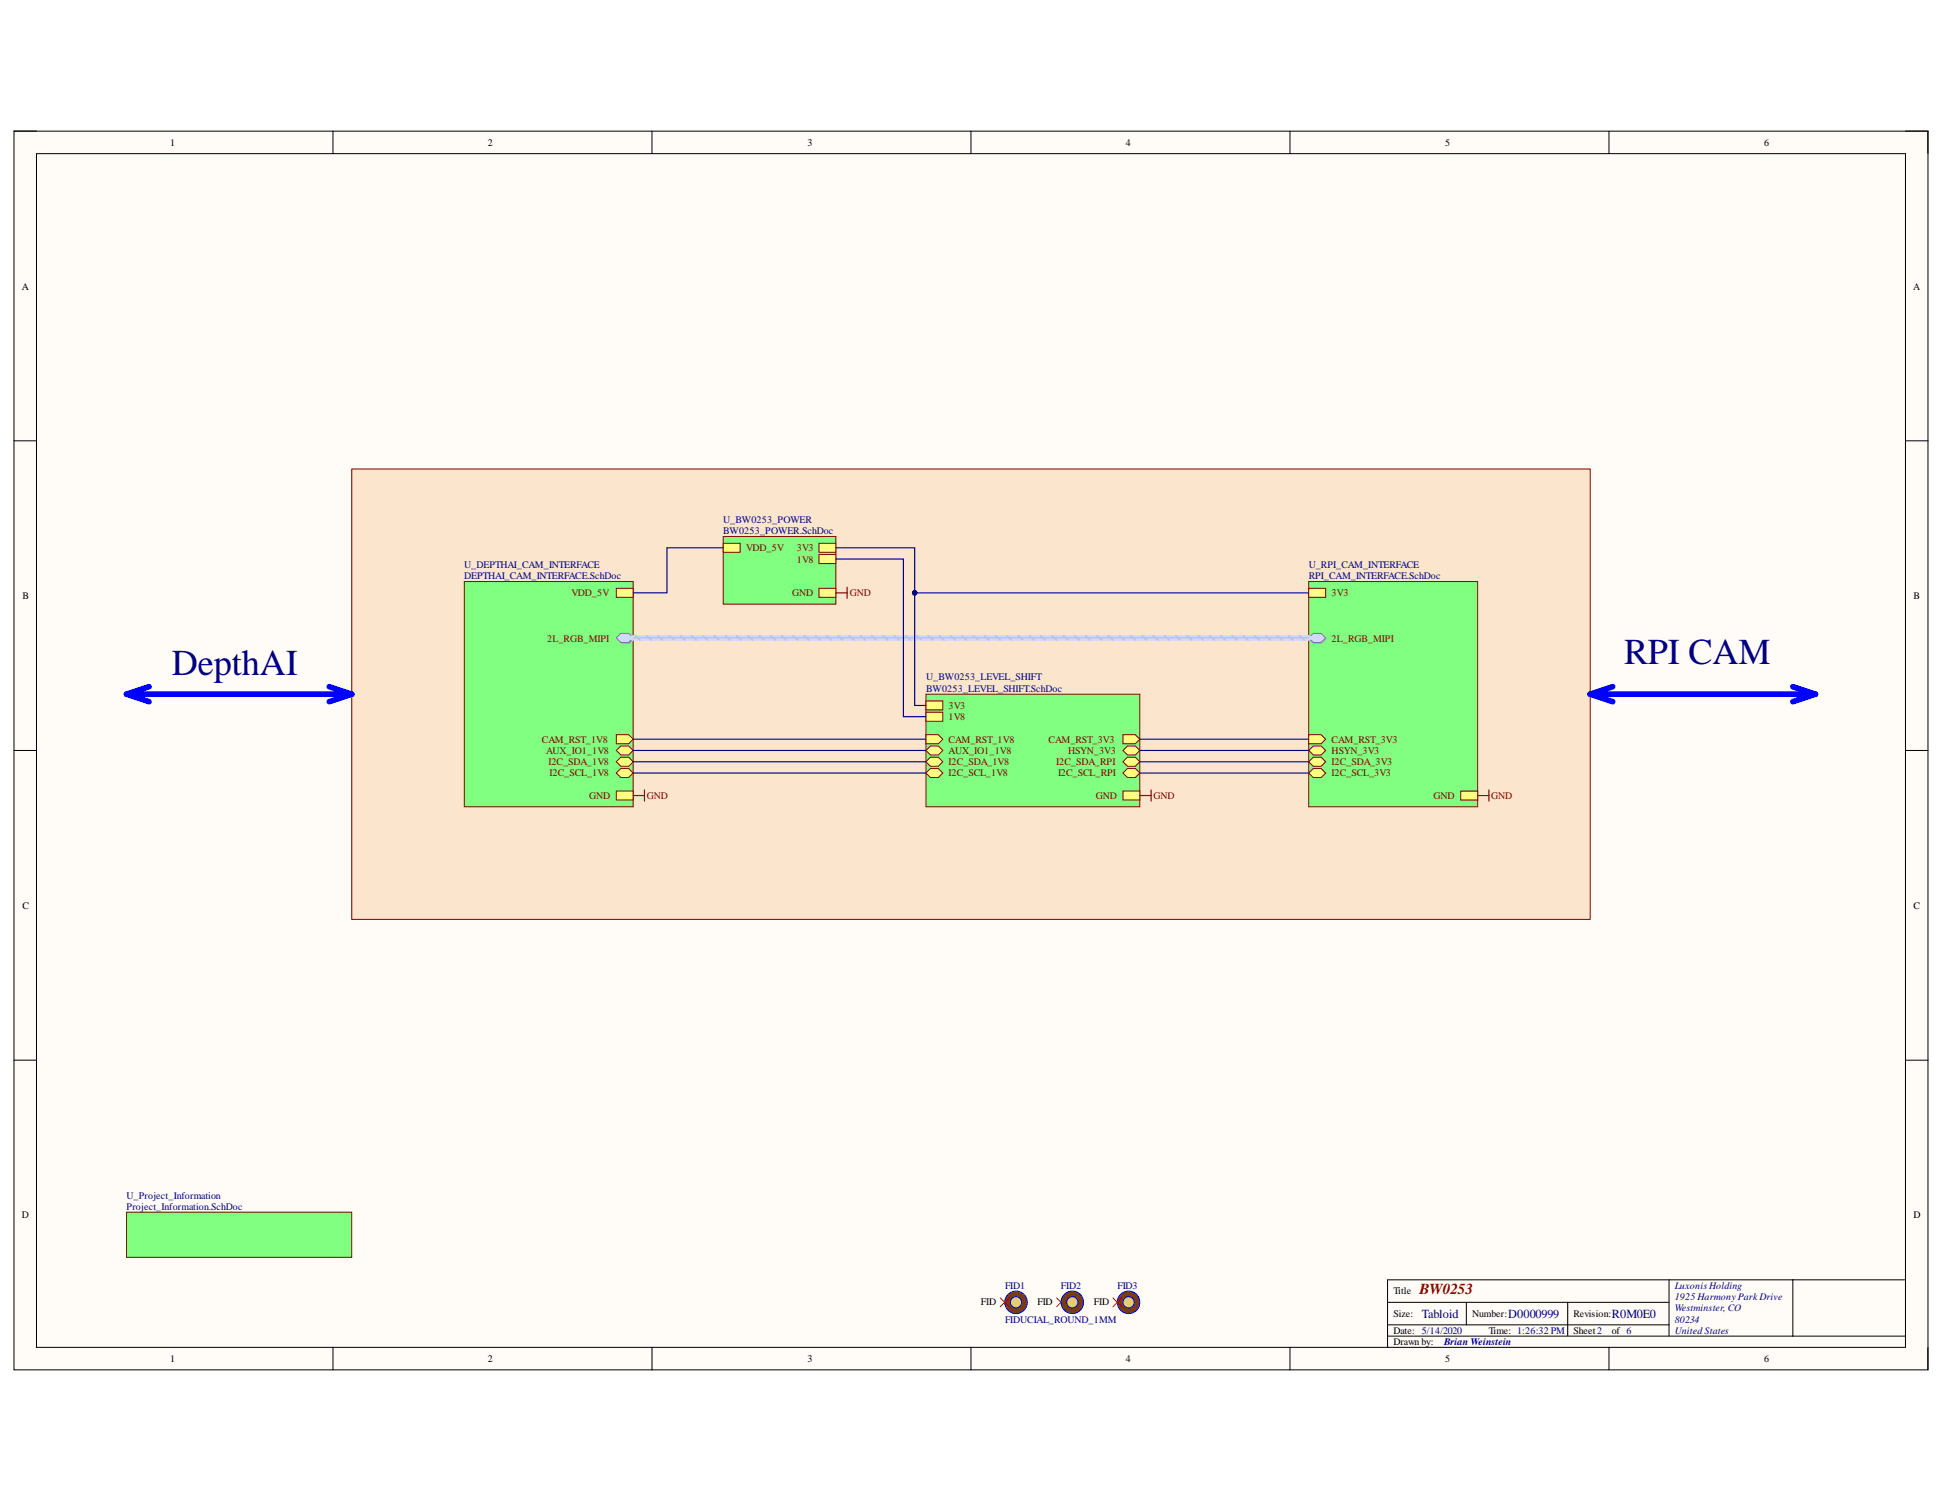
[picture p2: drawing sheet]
<svg xmlns="http://www.w3.org/2000/svg" width="279mm" height="216mm" viewBox="0 0 279 216" stroke-linecap="round" stroke-linejoin="round" font-family="sans-serif">
<path d="M2 18.9h275.2v178h-275.2z" fill-rule="evenodd" fill="#fffcf8"/>
<path d="M2 18.9h275.2v178h-275.2z" fill="none" stroke="#000" stroke-width=".14"/>
<path d="M5.2 22.1h268.8v171.6h-268.8z" fill-rule="evenodd" fill="#fffcf8"/>
<g fill="none" stroke="#000" stroke-width=".14">
<path d="M2 18.8h3.2M47.9 18.8v3.3M93.8 18.8v3.3M139.6 18.8v3.3M185.5 18.9v3.2M231.4 18.9v3.2M274 18.9h3.2v3.2M5.2 22.1h268.8v171.6h-268.8zM2 63.4h3.2M274 63.4h3.2M2 107.9h3.2M274 107.9h3.2"/>
<path d="M2 152.4h3.2M274 152.4h3.2M47.9 193.7v3.2M93.8 193.7v3.2M139.6 193.7v3.2M185.5 193.7v3.2M199.5 187.2h40.5M199.5 192.1h74.5M199.5 190.4h40.5M210.9 187.2v3.2M225.4 187.2v4.9M231.4 193.7v3.2"/>
<path d="M240 184v8.1M257.8 184v8.1M274 184h-74.5v9.7M277.2 193.7v3.2"/>
</g>
<path d="M50.6 67.4h178.1v64.8h-178.1z" fill-rule="evenodd" fill="#fce5cd"/>
<path d="M50.6 67.4h178.1v64.8h-178.1z" fill="none" stroke="#800000" stroke-width=".14"/>
<path d="M18.2 174.2h32.4v6.5h-32.4z" fill-rule="evenodd" fill="#80ff80"/>
<path d="M18.2 174.2h32.4v6.5h-32.4z" fill="none" stroke="#800000" stroke-width=".14"/>
<path d="M104 77.1h16.2v9.7h-16.2z" fill-rule="evenodd" fill="#80ff80"/>
<path d="M104 77.1h16.2v9.7h-16.2z" fill="none" stroke="#800000" stroke-width=".14"/>
<path d="M117.8 79.7h2.4v1.3h-2.4z" fill-rule="evenodd" fill="#ffff80"/>
<path d="M117.8 79.7h2.4v1.3h-2.4z" fill="none" stroke="#800000" stroke-width=".14"/>
<path d="M117.8 78.1h2.4v1.3h-2.4z" fill-rule="evenodd" fill="#ffff80"/>
<path d="M117.8 78.1h2.4v1.3h-2.4z" fill="none" stroke="#800000" stroke-width=".14"/>
<path d="M104 78.1h2.4v1.3h-2.4z" fill-rule="evenodd" fill="#ffff80"/>
<path d="M104 78.1h2.4v1.3h-2.4z" fill="none" stroke="#800000" stroke-width=".14"/>
<path d="M117.8 84.6h2.4v1.3h-2.4z" fill-rule="evenodd" fill="#ffff80"/>
<path d="M117.8 84.6h2.4v1.3h-2.4z" fill="none" stroke="#800000" stroke-width=".14"/>
<path d="M133.1 99.8h30.8v16.2h-30.8z" fill-rule="evenodd" fill="#80ff80"/>
<path d="M133.1 99.8h30.8v16.2h-30.8z" fill="none" stroke="#800000" stroke-width=".14"/>
<path d="M161.5 113.7h2.4v1.3h-2.4z" fill-rule="evenodd" fill="#ffff80"/>
<path d="M161.5 113.7h2.4v1.3h-2.4z" fill="none" stroke="#800000" stroke-width=".14"/>
<path d="M133.1 102.4h2.5v1.3h-2.5z" fill-rule="evenodd" fill="#ffff80"/>
<path d="M133.1 102.4h2.5v1.3h-2.5z" fill="none" stroke="#800000" stroke-width=".14"/>
<path d="M133.1 100.8h2.5v1.2h-2.5z" fill-rule="evenodd" fill="#ffff80"/>
<path d="M133.1 100.8h2.5v1.2h-2.5z" fill="none" stroke="#800000" stroke-width=".14"/>
<path d="M161.5 111.1l.6-.6h1.2l.6 .6-.6 .7h-1.2z" fill-rule="evenodd" fill="#ffff80"/>
<path d="M161.5 111.1l.6-.6h1.2l.6 .6-.6 .7h-1.2z" fill="none" stroke="#800000" stroke-width=".14"/>
<path d="M133.8 108.8h1.1l.7 .7-.7 .6h-1.1l-.7-.6z" fill-rule="evenodd" fill="#ffff80"/>
<path d="M133.8 108.8h1.1l.7 .7-.7 .6h-1.1l-.7-.6z" fill="none" stroke="#800000" stroke-width=".14"/>
<path d="M161.5 107.9l.6-.7h1.2l.6 .7-.6 .6h-1.2z" fill-rule="evenodd" fill="#ffff80"/>
<path d="M161.5 107.9l.6-.7h1.2l.6 .7-.6 .6h-1.2z" fill="none" stroke="#800000" stroke-width=".14"/>
<path d="M161.5 109.5l.6-.7h1.2l.6 .7-.6 .6h-1.2z" fill-rule="evenodd" fill="#ffff80"/>
<path d="M161.5 109.5l.6-.7h1.2l.6 .7-.6 .6h-1.2z" fill="none" stroke="#800000" stroke-width=".14"/>
<path d="M133.1 107.9l.7-.7h1.1l.7 .7-.7 .6h-1.1z" fill-rule="evenodd" fill="#ffff80"/>
<path d="M133.1 107.9l.7-.7h1.1l.7 .7-.7 .6h-1.1z" fill="none" stroke="#800000" stroke-width=".14"/>
<path d="M161.5 105.6h1.8l.6 .7-.6 .6h-1.8z" fill-rule="evenodd" fill="#ffff80"/>
<path d="M161.5 105.6h1.8l.6 .7-.6 .6h-1.8z" fill="none" stroke="#800000" stroke-width=".14"/>
<path d="M133.8 110.5h1.1l.7 .6-.7 .7h-1.1l-.7-.7z" fill-rule="evenodd" fill="#ffff80"/>
<path d="M133.8 110.5h1.1l.7 .6-.7 .7h-1.1l-.7-.7z" fill="none" stroke="#800000" stroke-width=".14"/>
<path d="M133.1 105.6h1.8l.7 .7-.7 .6h-1.8z" fill-rule="evenodd" fill="#ffff80"/>
<path d="M133.1 105.6h1.8l.7 .7-.7 .6h-1.8z" fill="none" stroke="#800000" stroke-width=".14"/>
<path d="M151.9 186.6l1.3 1.2M153.2 186.6l-1.3 1.2" fill="none" stroke="#f00" stroke-width=".14"/>
<circle cx="153.1" cy="187.2" r=".49" fill="#f8fcff"/>
<circle cx="153.1" cy="187.2" r=".49" fill="none" stroke="#000" stroke-width=".14"/>
<path d="M153.5 187.2l1-.3v.6z" fill="#f8fcff"/>
<path d="M153.5 187.2l1-.3v.6z" fill="none" stroke="#000" stroke-width=".14"/>
<circle cx="154.2" cy="187.2" r="1.62" fill="#783f04"/>
<circle cx="154.2" cy="187.2" r="1.62" fill="none" stroke="#00f" stroke-width=".14"/>
<circle cx="154.2" cy="187.2" r=".81" fill="#f1c232"/>
<circle cx="154.2" cy="187.2" r=".81" fill="none" stroke="#00f" stroke-width=".14"/>
<circle cx="145" cy="187.2" r=".49" fill="#f8fcff"/>
<circle cx="145" cy="187.2" r=".49" fill="none" stroke="#000" stroke-width=".14"/>
<path d="M145.5 187.2l.9-.3v.6z" fill="#f8fcff"/>
<path d="M145.5 187.2l.9-.3v.6z" fill="none" stroke="#000" stroke-width=".14"/>
<circle cx="146.1" cy="187.2" r="1.62" fill="#783f04"/>
<circle cx="146.1" cy="187.2" r="1.62" fill="none" stroke="#00f" stroke-width=".14"/>
<circle cx="146.1" cy="187.2" r=".81" fill="#f1c232"/>
<circle cx="146.1" cy="187.2" r=".81" fill="none" stroke="#00f" stroke-width=".14"/>
<path d="M143.8 186.6l1.3 1.2M145.1 186.6l-1.3 1.2" fill="none" stroke="#f00" stroke-width=".14"/>
<circle cx="161.2" cy="187.2" r=".49" fill="#f8fcff"/>
<circle cx="161.2" cy="187.2" r=".49" fill="none" stroke="#000" stroke-width=".14"/>
<path d="M161.6 187.2l1-.3v.6z" fill="#f8fcff"/>
<path d="M161.6 187.2l1-.3v.6z" fill="none" stroke="#000" stroke-width=".14"/>
<circle cx="162.3" cy="187.2" r="1.62" fill="#783f04"/>
<circle cx="162.3" cy="187.2" r="1.62" fill="none" stroke="#00f" stroke-width=".14"/>
<circle cx="162.3" cy="187.2" r=".81" fill="#f1c232"/>
<circle cx="162.3" cy="187.2" r=".81" fill="none" stroke="#00f" stroke-width=".14"/>
<path d="M160 186.6l1.3 1.2M161.3 186.6l-1.3 1.2" fill="none" stroke="#f00" stroke-width=".14"/>
<path d="M66.8 83.6h24.2v32.4h-24.2z" fill-rule="evenodd" fill="#80ff80"/>
<path d="M66.8 83.6h24.2v32.4h-24.2z" fill="none" stroke="#800000" stroke-width=".14"/>
<path d="M89.4 91.2h1.1l.6 .7-.6 .6h-1.1l-.7-.6z" fill-rule="evenodd" fill="#bac0ca"/>
<path d="M89.4 91.2h1.1l.6 .7-.6 .6h-1.1l-.7-.6z" fill="none" stroke="#a6acb6" stroke-width=".14"/>
<path d="M88.6 91.7l.7-.7h1.1l.6 .7-.6 .6h-1.1z" fill-rule="evenodd" fill="#d5e4ff"/>
<path d="M88.6 91.7l.7-.7h1.1l.6 .7-.6 .6h-1.1z" fill="none" stroke="#71809b" stroke-width=".14"/>
<path d="M88.6 84.6h2.4v1.3h-2.4z" fill-rule="evenodd" fill="#ffff80"/>
<path d="M88.6 84.6h2.4v1.3h-2.4z" fill="none" stroke="#800000" stroke-width=".14"/>
<path d="M88.6 113.7h2.4v1.3h-2.4z" fill-rule="evenodd" fill="#ffff80"/>
<path d="M88.6 113.7h2.4v1.3h-2.4z" fill="none" stroke="#800000" stroke-width=".14"/>
<path d="M88.6 107.9l.7-.7h1.1l.6 .7-.6 .6h-1.1z" fill-rule="evenodd" fill="#ffff80"/>
<path d="M88.6 107.9l.7-.7h1.1l.6 .7-.6 .6h-1.1z" fill="none" stroke="#800000" stroke-width=".14"/>
<path d="M88.6 109.5l.7-.7h1.1l.6 .7-.6 .6h-1.1z" fill-rule="evenodd" fill="#ffff80"/>
<path d="M88.6 109.5l.7-.7h1.1l.6 .7-.6 .6h-1.1z" fill="none" stroke="#800000" stroke-width=".14"/>
<path d="M88.6 105.6h1.8l.6 .7-.6 .6h-1.8z" fill-rule="evenodd" fill="#ffff80"/>
<path d="M88.6 105.6h1.8l.6 .7-.6 .6h-1.8z" fill="none" stroke="#800000" stroke-width=".14"/>
<path d="M88.6 111.1l.7-.6h1.1l.6 .6-.6 .7h-1.1z" fill-rule="evenodd" fill="#ffff80"/>
<path d="M88.6 111.1l.7-.6h1.1l.6 .6-.6 .7h-1.1z" fill="none" stroke="#800000" stroke-width=".14"/>
<path d="M188.2 83.6h24.3v32.4h-24.3z" fill-rule="evenodd" fill="#80ff80"/>
<path d="M188.2 83.6h24.3v32.4h-24.3z" fill="none" stroke="#800000" stroke-width=".14"/>
<path d="M188.3 91.9l.6-.7h1.2l.6 .7-.6 .6h-1.2z" fill-rule="evenodd" fill="#bac0ca"/>
<path d="M188.3 91.9l.6-.7h1.2l.6 .7-.6 .6h-1.2z" fill="none" stroke="#a6acb6" stroke-width=".14"/>
<path d="M188.2 91.7l.6-.7h1.2l.6 .7-.6 .6h-1.2z" fill-rule="evenodd" fill="#d5e4ff"/>
<path d="M188.2 91.7l.6-.7h1.2l.6 .7-.6 .6h-1.2z" fill="none" stroke="#71809b" stroke-width=".14"/>
<path d="M210.1 113.7h2.4v1.3h-2.4z" fill-rule="evenodd" fill="#ffff80"/>
<path d="M210.1 113.7h2.4v1.3h-2.4z" fill="none" stroke="#800000" stroke-width=".14"/>
<path d="M188.2 84.6h2.4v1.3h-2.4z" fill-rule="evenodd" fill="#ffff80"/>
<path d="M188.2 84.6h2.4v1.3h-2.4z" fill="none" stroke="#800000" stroke-width=".14"/>
<path d="M188.2 105.6h1.8l.6 .7-.6 .6h-1.8z" fill-rule="evenodd" fill="#ffff80"/>
<path d="M188.2 105.6h1.8l.6 .7-.6 .6h-1.8z" fill="none" stroke="#800000" stroke-width=".14"/>
<path d="M188.2 107.9l.6-.7h1.2l.6 .7-.6 .6h-1.2z" fill-rule="evenodd" fill="#ffff80"/>
<path d="M188.2 107.9l.6-.7h1.2l.6 .7-.6 .6h-1.2z" fill="none" stroke="#800000" stroke-width=".14"/>
<path d="M188.2 111.1l.6-.6h1.2l.6 .6-.6 .7h-1.2z" fill-rule="evenodd" fill="#ffff80"/>
<path d="M188.2 111.1l.6-.6h1.2l.6 .6-.6 .7h-1.2z" fill="none" stroke="#800000" stroke-width=".14"/>
<path d="M188.2 109.5l.6-.7h1.2l.6 .7-.6 .6h-1.2z" fill-rule="evenodd" fill="#ffff80"/>
<path d="M188.2 109.5l.6-.7h1.2l.6 .7-.6 .6h-1.2z" fill="none" stroke="#800000" stroke-width=".14"/>
<path d="M120.2 85.2h1.6M121.8 84.4v1.6M91 114.4h1.7M92.7 113.5v1.7M163.9 114.4h1.6M165.5 113.5v1.7M212.5 114.4h1.6M214.1 113.5v1.7" fill="none" stroke="#800000" stroke-width=".16"/>
<path d="M228.7 99.8h32.4M228.7 99.8l3.2 1.1M231.9 98.7l-3.2 1.1M257.8 98.7l3.3 1.1M261.1 99.8l-3.3 1.1" fill="none" stroke="#00f" stroke-width=".82"/>
<path d="M18.2 99.8h32.4M18.2 99.8l3.2 1.1M21.4 98.7l-3.2 1.1M47.3 98.7l3.3 1.1M50.6 99.8l-3.3 1.1" fill="none" stroke="#00f" stroke-width=".81"/>
<path d="M104 78.7h-8.1v6.5h-4.9M120.2 78.7h11.3v22.7h1.6M120.2 80.4h9.7v22.6h3.2M91 107.9h42.1M91 111.1h42.1M91 109.5h42.1M91 106.3h42.1M163.9 107.9h24.3" fill="none" stroke="#000080" stroke-width=".16"/>
<path d="M91 91.7h97.2" fill="none" stroke="#cbdaff" stroke-width=".82"/>
<g fill="none" stroke="#adbce7" stroke-width=".24">
<path d="M91.4 91.4l.6 .6M93 91.4l.6 .6M94.6 91.4l.7 .6M96.2 91.4l.7 .6M97.9 91.4l.6 .6M99.5 91.4l.6 .6M101.1 91.4l.6 .6M102.7 91.4l.7 .6M104.3 91.4l.7 .6M105.9 91.4l.7 .6M107.6 91.4l.6 .6M109.2 91.4l.6 .6"/>
<path d="M110.8 91.4l.7 .6M112.4 91.4l.7 .6M114 91.4l.7 .6M115.7 91.4l.6 .6M117.3 91.4l.6 .6M118.9 91.4l.6 .6M120.5 91.4l.7 .6M122.1 91.4l.7 .6M123.8 91.4l.6 .6M125.4 91.4l.6 .6M127 91.4l.6 .6M128.6 91.4l.7 .6"/>
<path d="M130.2 91.4l.7 .6M131.9 91.4l.6 .6M133.5 91.4l.6 .6M135.1 91.4l.6 .6M136.7 91.4l.7 .6M138.3 91.4l.7 .6M139.9 91.4l.7 .6M141.6 91.4l.6 .6M143.2 91.4l.6 .6M144.8 91.4l.7 .6M146.4 91.4l.7 .6M148 91.4l.7 .6"/>
<path d="M149.7 91.4l.6 .6M151.3 91.4l.6 .6M152.9 91.4l.6 .6M154.5 91.4l.7 .6M156.1 91.4l.7 .6M157.8 91.4l.6 .6M159.4 91.4l.6 .6M161 91.4l.6 .6M162.6 91.4l.7 .6M164.2 91.4l.7 .6M165.9 91.4l.6 .6M167.5 91.4l.6 .6"/>
<path d="M169.1 91.4l.6 .6M170.7 91.4l.7 .6M172.3 91.4l.7 .6M174 91.4l.6 .6M175.6 91.4l.6 .6M177.2 91.4l.6 .6M178.8 91.4l.7 .6M180.4 91.4l.7 .6M182 91.4l.7 .6M183.7 91.4l.6 .6M185.3 91.4l.6 .6M186.9 91.4l.6 .6"/>
</g>
<path d="M91 91.7h97.2" fill="none" stroke="#adbce7" stroke-width=".16"/>
<circle cx="131.5" cy="85.2" r=".32" fill="#000080"/>
<circle cx="131.5" cy="85.2" r=".32" fill="none" stroke="#000080" stroke-width=".14"/>
<path d="M131.5 85.2h56.7" fill="none" stroke="#000080" stroke-width=".16"/>
<circle cx="131.5" cy="85.2" r=".32" fill="#000080"/>
<circle cx="131.5" cy="85.2" r=".32" fill="none" stroke="#000080" stroke-width=".14"/>
<path d="M163.9 111.1h24.3M163.9 109.5h24.3M163.9 106.3h24.3" fill="none" stroke="#000080" stroke-width=".16"/>
<g font-size="5.2" fill="#000080">
<text x="233.5" y="95.4">RPI CAM</text>
<text x="24.7" y="97">DepthAI</text>
</g>
<text font-size="2.2" fill="#800000" x="204.1" y="186">BW0253</text>
<g font-size="1.8" fill="#000080">
<text x="204.4" y="189.4">Tabloid</text>
<text x="216.9" y="189.4">D0000999</text>
<text x="231.8" y="189.4">R0M0E0</text>
</g>
<g font-size="1.4">
<text x="24.5" y="21">1</text>
<text x="70.1" y="21">2</text>
<text x="116.1" y="21">3</text>
<text x="161.9" y="21">4</text>
<text x="207.8" y="21">5</text>
<text x="253.7" y="21">6</text>
<text x="3.1" y="41.6">A</text>
<text x="275.1" y="41.6">A</text>
<text x="3.2" y="86.1">B</text>
<text x="275.2" y="86.1">B</text>
<text x="3.2" y="130.6">C</text>
<text x="275.2" y="130.6">C</text>
<text x="3.1" y="175.1">D</text>
<text x="275.2" y="175.1">D</text>
<text x="141.1" y="187.7">FID</text>
<text x="149.2" y="187.7">FID</text>
<text x="157.3" y="187.7">FID</text>
<text x="200.4" y="186">Title</text>
<text x="200.4" y="189.3">Size:</text>
<text x="200.4" y="191.7">Date: 5/14/2020</text>
<text x="211.7" y="189.3">Number:</text>
<text x="214.1" y="191.7">Time: 1:26:32 PM</text>
<text x="226.3" y="189.3">Revision:</text>
<text x="226.3" y="191.7">Sheet2</text>
<text x="231.8" y="191.7">of 6</text>
<text x="24.5" y="195.8">1</text>
<text x="70.1" y="195.8">2</text>
<text x="116.1" y="195.8">3</text>
<text x="161.9" y="195.8">4</text>
<text x="200.4" y="193.3">Drawn by:</text>
<text x="207.8" y="195.8">5</text>
<text x="253.7" y="195.8">6</text>
</g>
<g font-size="1.4" fill="#000080">
<text x="104" y="75.2">U_BW0253_POWER</text>
<text x="104" y="76.8">BW0253_POWER.SchDoc</text>
<text x="66.8" y="81.6">U_DEPTHAI_CAM_INTERFACE</text>
<text x="66.8" y="83.3">DEPTHAI_CAM_INTERFACE.SchDoc</text>
<text x="188.2" y="81.6">U_RPI_CAM_INTERFACE</text>
<text x="188.2" y="83.3">RPI_CAM_INTERFACE.SchDoc</text>
<text x="133.2" y="97.8">U_BW0253_LEVEL_SHIFT</text>
<text x="133.2" y="99.5">BW0253_LEVEL_SHIFT.SchDoc</text>
<text x="18.2" y="172.3">U_Project_Information</text>
<text x="18.2" y="173.9">Project_Information.SchDoc</text>
<text x="144.5" y="185.3">FID1</text>
<text x="152.6" y="185.3">FID2</text>
<text x="160.7" y="185.3">FID3</text>
<text x="240.8" y="185.3">Luxonis Holding</text>
<text x="144.5" y="190.1">FIDUCIAL_ROUND_1MM</text>
<text x="240.8" y="186.9">1925 Harmony Park Drive</text>
<text x="240.8" y="188.5">Westminster, CO</text>
<text x="240.8" y="190.1">80234</text>
<text x="240.8" y="191.7">United States</text>
<text x="207.7" y="193.3">Brian Weinstein</text>
</g>
<g font-size="1.4" fill="#800000">
<text x="107.3" y="79.2">VDD_5V</text>
<text x="114.6" y="80.9">1V8</text>
<text x="114.6" y="79.2">3V3</text>
<text x="82.2" y="85.7">VDD_5V</text>
<text x="113.9" y="85.7">GND</text>
<text x="122.2" y="85.7">GND</text>
<text x="191.5" y="85.7">3V3</text>
<text x="78.7" y="92.2">2L_RGB_MIPI</text>
<text x="191.5" y="92.2">2L_RGB_MIPI</text>
<text x="136.4" y="101.9">3V3</text>
<text x="77.9" y="106.8">CAM_RST_1V8</text>
<text x="136.4" y="103.5">1V8</text>
<text x="136.4" y="106.8">CAM_RST_1V8</text>
<text x="150.8" y="106.8">CAM_RST_3V3</text>
<text x="191.5" y="106.8">CAM_RST_3V3</text>
<text x="78.5" y="108.4">AUX_IO1_1V8</text>
<text x="78.9" y="110">I2C_SDA_1V8</text>
<text x="79" y="111.6">I2C_SCL_1V8</text>
<text x="136.4" y="110">I2C_SDA_1V8</text>
<text x="136.4" y="108.4">AUX_IO1_1V8</text>
<text x="136.4" y="111.6">I2C_SCL_1V8</text>
<text x="151.9" y="110">I2C_SDA_RPI</text>
<text x="152.1" y="111.6">I2C_SCL_RPI</text>
<text x="153.6" y="108.4">HSYN_3V3</text>
<text x="191.5" y="108.4">HSYN_3V3</text>
<text x="191.5" y="111.6">I2C_SCL_3V3</text>
<text x="191.5" y="110">I2C_SDA_3V3</text>
<text x="84.7" y="114.8">GND</text>
<text x="93" y="114.8">GND</text>
<text x="157.6" y="114.8">GND</text>
<text x="165.9" y="114.8">GND</text>
<text x="206.1" y="114.8">GND</text>
<text x="214.4" y="114.8">GND</text>
</g>
</svg>
